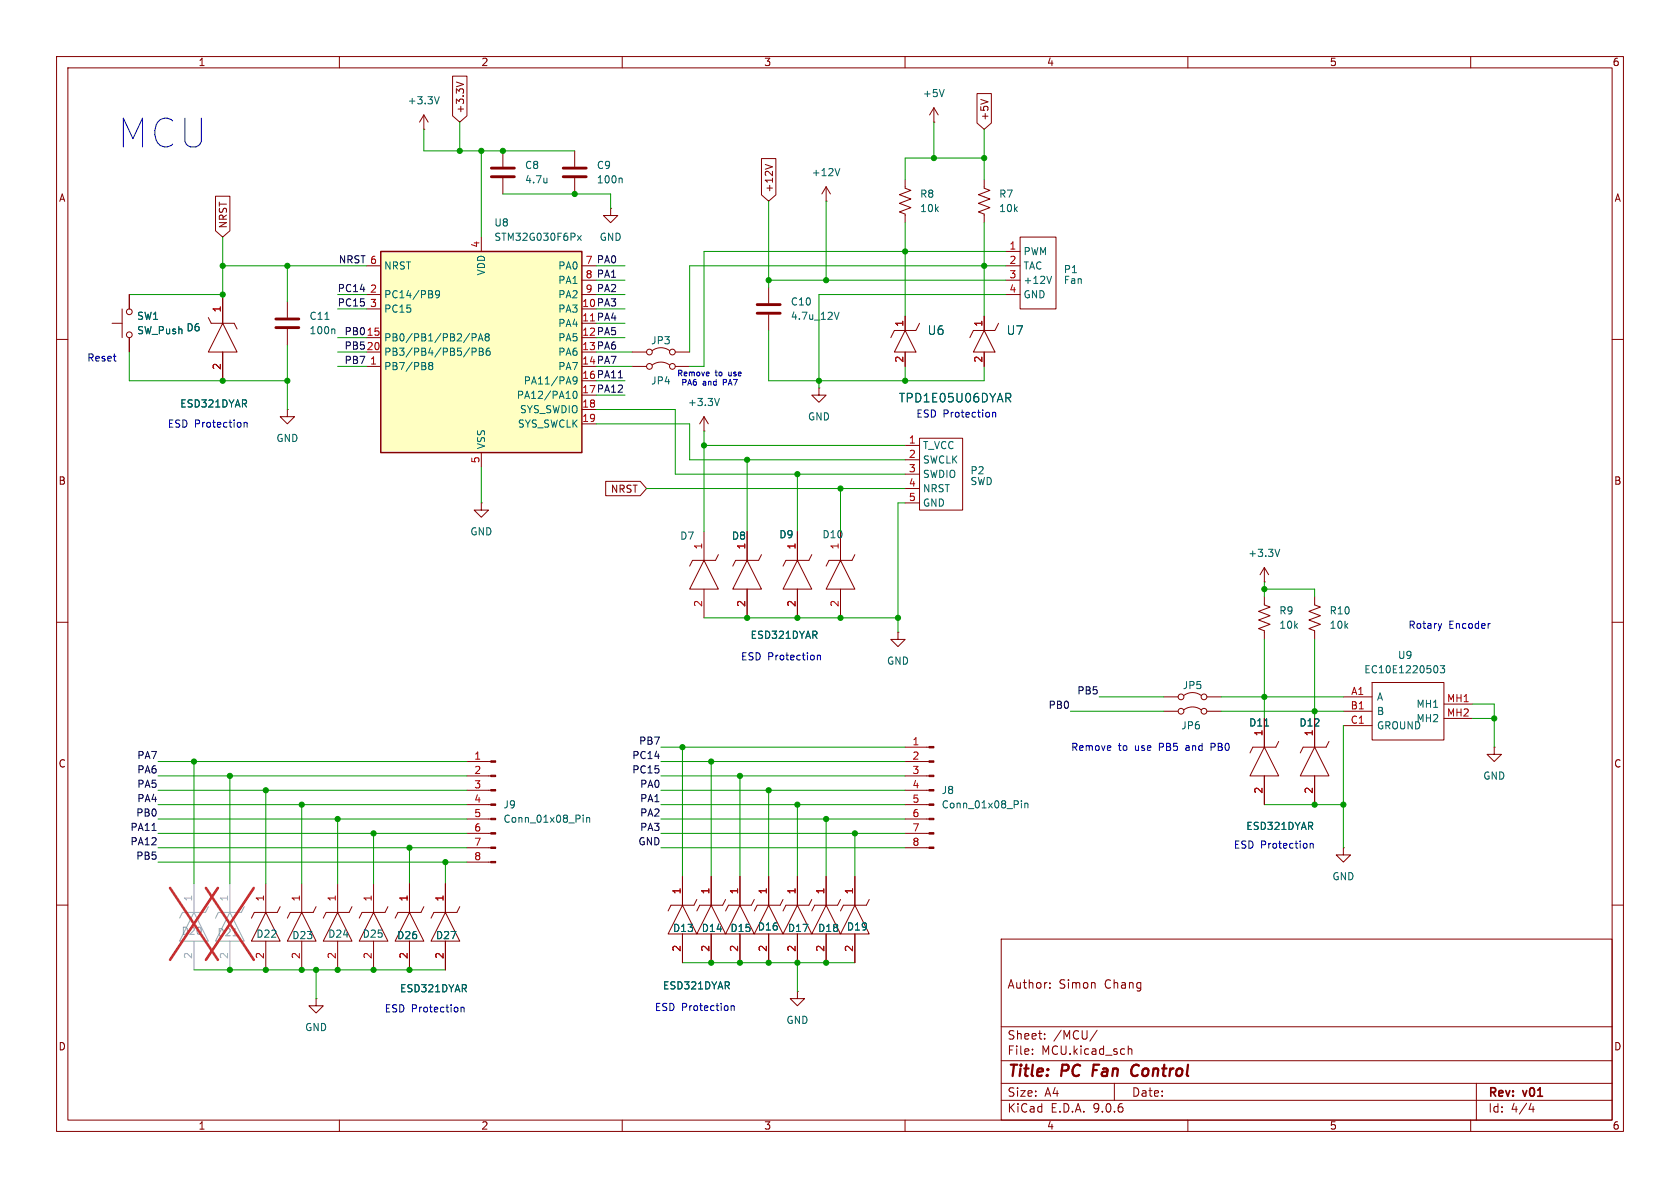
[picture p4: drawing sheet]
<svg xmlns="http://www.w3.org/2000/svg" width="297mm" height="210mm" viewBox="0 0 297 210" stroke-linecap="round" stroke-linejoin="round" font-family="sans-serif">
<g fill="none" stroke="#840000" stroke-width=".18">
<path d="M10 10h277v190h-277zM12 12h273v186h-273zM60 10v2M110 10v2M160 10v2M210 10v2M260 10v2M74.9 22.9h.1M74.9 20.3l-.7 1.3M74.9 20.3l.8 1.3M74.9 20.3v2.6M107.9 36.8v1.3h1.3l-1.3 1.3-1.2-1.3h1.2"/>
<path d="M107.9 36.8h.1M146 35.6h.1M146 33l-.7 1.3M146 33l.8 1.3M146 33v2.6M160 31.8v1.5l1 .4-2 .7 2 .8-2 .7 2 .8-2 .8 1 .3v1.6M174 31.8v1.5l1 .4-2 .7 2 .8-2 .7 2 .8-2 .8 1 .3v1.6M160 58.4h-1.9l-.6 1.3M160 58.4l1.9 3.8h-3.8zM160 55.9v2.5M162.6 57.2l-.7 1.2h-1.9M177.8 44.5h2.5"/>
<path d="M177.8 47h2.5M177.8 49.5h2.5M177.8 52.1h2.5M180.3 41.9h6.4v12.7h-6.4zM10 60h2M111.8 64.8h2.5M115.3 64.5a2.54 2.54 0 0 1 3.1 0M119.4 64.8h2.5M160 62.2v2.6M285 60h2M124.5 99.1l2.5 5h-5.1zM124.5 94v5.1"/>
<path d="M127 98l-.5 1.1h-4.1l-.5 1M132.1 99.1l2.5 5h-5.1zM132.1 94v5.1M134.6 98l-.5 1.1h-4.1l-.5 1M141 99.1l2.5 5h-5.1zM141 94v5.1M143.5 98l-.5 1.1h-4.1l-.5 1M148.6 99.1l2.5 5h-5.1zM148.6 94v5.1M151.1 98l-.5 1.1h-4l-.6 1M10 110h2M124.5 104.1v5.1"/>
<path d="M132.1 104.1v5.1M141 104.1v5.1M148.6 104.1v5.1M285 110h2M160 132.1h4.2M160 134.6h4.2M160 137.2h4.2M160 139.7h4.2M205.7 123.2h2.6M205.7 125.7h2.6M209.3 122.9a2.54 2.54 0 0 1 3 0M209.3 125.5a2.54 2.54 0 0 1 3 0"/>
<path d="M213.4 123.2h2.5M213.4 125.7h2.5M223.5 132.1l2.6 5.1h-5.1zM223.5 127v5.1M223.5 137.2v5M226.1 131.1l-.5 1h-4.1l-.5 1M125.7 154.9v5.1M128.3 159l-.5 1h-4.1l-.5 1M130.8 154.9v5.1M133.3 159l-.5 1h-4l-.5 1M141 154.9v5.1M143.5 159l-.5 1h-4.1l-.5 1"/>
<path d="M151.1 154.9v5.1M153.7 159l-.5 1h-4.1l-.5 1M160 142.2h4.2M160 144.8h4.2M160 147.3h4.2M160 149.9h4.2M10 160h2M125.7 160l2.6 5.1h-5.1zM125.7 165.1v5.1M130.8 160l2.5 5.1h-5zM130.8 165.1v5.1M141 160l2.5 5.1h-5.1z"/>
<path d="M141 175.3v1.2h1.2l-1.2 1.3-1.3-1.3h1.3M141 175.3h.1M141 165.1v5.1M151.1 160l2.6 5.1h-5.1zM151.1 165.1v5.1M177 166h108v32h-108zM185.6 174.6v.1M185.6 173.8v.1M285 160h2M60 198v2M110 198v2M160 198v2"/>
<path d="M177 194.5h108M177 191.5h108M177 187.5h108M177 181.5h108M182.5 186.3v.1M182.5 185.5v.1M184.7 183.6v.1M184.7 182.8v.1M194 182.1l-1.3 2M197 191.5v3M199.5 184.9v1.5M199.5 185.5l.2-.1 .3 .1 .1 .9"/>
<path d="M210 198v2M260 198v2M261 191.5v6.5M270.7 195l-.4 1.1h.9M271 195.6v1"/>
<circle cx="114.8" cy="64.8" r=".51"/>
<circle cx="118.9" cy="64.8" r=".51"/>
<circle cx="208.8" cy="123.2" r=".51"/>
<circle cx="208.8" cy="125.7" r=".51"/>
<circle cx="212.9" cy="123.2" r=".51"/>
<circle cx="212.9" cy="125.7" r=".51"/>
</g>
<path d="M193.4 188.2l-.3 2M201 188.2a1.13 1.13 0 0 0-1 .7 1.13 1.13 0 0 0 .3 1.2l.2 .1 .5-.1" fill="none" stroke="#840000" stroke-width=".4"/>
<path d="M77.7 17.1l-.5 1.3M148.5 29.8l-.5 1.3M185.9 48.8l-.4 1.3M178.2 70.3l.5 .8M178.4 69.5l.3 .3-.1 .4-.2 .1M223.6 128.3h.7M180.6 141.5v.2M180.6 142v.8M181.2 142v.8M181.2 142.1l.2-.1h.3v.8" fill="none" stroke="#006464" stroke-width=".18"/>
<g fill="#840000" stroke="#840000" stroke-width=".18">
<path d="M164.2 132h.9v.2h-.9z"/>
<path d="M164.2 134.5h.9v.2h-.9z"/>
<path d="M164.2 137h.9v.3h-.9z"/>
<path d="M164.2 139.6h.9v.2h-.9z"/>
<path d="M164.2 142.1h.9v.3h-.9z"/>
<path d="M164.2 144.7h.9v.2h-.9z"/>
<path d="M164.2 147.2h.9v.2h-.9z"/>
<path d="M164.2 149.7h.9v.3h-.9z"/>
</g>
<path d="M67.3 44.5h35.6v35.5h-35.6z" fill="#ffffc2"/>
<path d="M67.3 44.5h35.6v35.5h-35.6z" fill="none" stroke="#840000" stroke-width=".25"/>
<g fill="none" stroke="#840000" stroke-width=".18">
<path d="M80 13.5h2.6v7l-1.3 1.1-1.3-1.1zM80.7 14.5l1.3 .4M165.1 19.1l-.8 1.2M165.1 19.1l.8 1.2M165.1 19.1v2.5M172.7 16.5h2.6v5.2l-1.3 1.2-1.3-1.2zM173.4 17.6l1.3 .4M38.1 34.7h2.5v6.1l-1.2 1.1-1.3-1.1zM88.9 26.7v2.8M88.9 31.5v2.8M101.6 26.7v2.8M101.6 31.5v2.8"/>
<path d="M134.6 28h2.6v6.4l-1.3 1.2-1.3-1.2zM135.3 29.1l1.3 .4M165.1 21.6h.1M19.8 57.2h1.8M21.6 54.6v5.1M22.9 52.1v2.5M22.9 59.7v2.5M36.8 56.1l.5 1.1h4.1l.5 1M39.4 57.2l2.5 5h-5.1zM39.4 52.1v5.1M50.8 53.3v2.8M50.8 58.2v2.8"/>
<path d="M64.8 47h2.5M64.8 52.1h2.5M64.8 54.6h2.5M64.8 59.7h2.5M85.1 41.9v2.6M102.9 47h2.5M102.9 52.1h2.5M102.9 49.5h2.5M135.9 50.8v2.8M135.9 55.6v2.8M160 55.9v2.5M174 58.4h-1.9l-.7 1.3"/>
<path d="M174 58.4l1.9 3.8h-3.8zM174 55.9v2.5M176.5 57.2l-.6 1.2h-1.9M39.4 62.2v5.1M50.8 72.4v1.3h1.3l-1.3 1.2-1.3-1.2h1.3M50.8 72.4h.1M64.8 62.2h2.5M64.8 64.8h2.5M102.9 72.4h2.5M102.9 74.9h2.5M111.8 62.2h2.5M115.3 62a2.54 2.54 0 0 1 3.1 0"/>
<path d="M119.4 62.2h2.5M124.5 76.2h.1M124.5 73.7l-.8 1.2M124.5 73.7l.7 1.2M124.5 73.7v2.5M144.8 68.6v1.3h1.2l-1.2 1.2-1.3-1.2h1.3M144.8 68.6h.1M160 78.7h2.6M160 62.2v2.6M162.6 77.5h7.6v12.7h-7.6zM174 62.2v2.6M85.1 88.9v1.3h1.3l-1.3 1.2-1.3-1.2h1.3"/>
<path d="M85.1 88.9h.1M85.1 80v2.6M107.1 85.1h6.1l1.1 1.3-1.1 1.2h-6.1zM132.1 94v5.1M141 94v5.1M160 81.3h2.6M160 83.8h2.6M160 86.4h2.6M160 88.9h2.6M132.1 104.1v5.1M141 104.1v5.1M158.7 111.8v1.2h1.3l-1.3 1.3-1.2-1.3h1.2"/>
<path d="M158.7 111.8h.1M223.5 102.9h.1M223.5 105.4v1.5l1 .4-2 .8 2 .7-2 .8 2 .8-2 .7 1 .4v1.5M223.5 100.3l-.7 1.3M223.5 100.3l.8 1.3M223.5 100.3v2.6M232.4 105.4v1.5l1 .4-2 .8 2 .7-2 .8 2 .8-2 .7 1 .4v1.5M82.5 134.6h4.3M82.5 137.2h4.3M82.5 139.7h4.3M223.5 127v5.1M223.5 137.2v5"/>
<path d="M232.4 132.1l2.5 5.1h-5zM232.4 127v5.1M232.4 137.2v5M234.9 131.1l-.5 1h-4l-.5 1M237.5 128.3h5.1M237.5 123.2h5.1M237.5 125.7h5.1M242.6 120.7h12.7v10.1h-12.7zM255.3 124.5h5M255.3 127h5M264.2 132.1v1.3h1.2l-1.2 1.2-1.3-1.2h1.3M264.2 132.1h.1"/>
<path d="M47 156.2v5.1M53.3 156.2v5.1M59.7 156.2v5.1M66 156.2v5.1M72.4 156.2v5.1M78.7 156.2v5.1M82.5 142.2h4.3M82.5 144.8h4.3M82.5 147.3h4.3M82.5 149.9h4.3M82.5 152.4h4.3M120.6 154.9v5.1"/>
<path d="M123.2 159l-.5 1h-4.1l-.5 1M125.7 154.9v5.1M130.8 154.9v5.1M135.9 154.9v5.1M138.4 159l-.5 1h-4l-.6 1M141 154.9v5.1M146 154.9v5.1M148.6 159l-.5 1h-4.1l-.5 1M151.1 154.9v5.1M237.5 149.9v1.2h1.3l-1.3 1.3-1.3-1.3h1.3M237.5 149.9h.1M47 161.3l2.5 5.1h-5.1z"/>
<path d="M47 166.4v5.1M49.5 160.3l-.5 1h-4l-.6 1M53.3 161.3l2.6 5.1h-5.1zM53.3 166.4v5.1M55.9 176.5v1.3h1.2l-1.2 1.3-1.3-1.3h1.3M55.9 176.5h.1M55.9 160.3l-.5 1h-4.1l-.5 1M59.7 161.3l2.5 5.1h-5.1zM59.7 166.4v5.1M62.2 160.3l-.5 1h-4l-.6 1M66 161.3l2.6 5.1h-5.1zM66 166.4v5.1"/>
<path d="M68.6 160.3l-.5 1h-4.1l-.5 1M72.4 161.3l2.5 5.1h-5.1zM72.4 166.4v5.1M74.9 160.3l-.5 1h-4l-.6 1M78.7 161.3l2.6 5.1h-5.1zM78.7 166.4v5.1M81.3 160.3l-.5 1h-4.1l-.5 1M120.6 160l2.6 5.1h-5.1zM120.6 165.1v5.1M125.7 165.1v5.1M130.8 165.1v5.1M135.9 160l2.5 5.1h-5.1z"/>
<path d="M135.9 165.1v5.1M141 165.1v5.1M146 160l2.6 5.1h-5.1zM146 165.1v5.1M151.1 165.1v5.1"/>
<circle cx="22.9" cy="59.2" r=".51"/>
<circle cx="22.9" cy="55.1" r=".51"/>
<circle cx="114.8" cy="62.2" r=".51"/>
<circle cx="118.9" cy="62.2" r=".51"/>
</g>
<g fill="none" stroke="#006464" stroke-width=".18">
<path d="M166.9 15.8l-.4 1.3M96.7 31.5v.8M96.7 32.2l-.1 .1M109.8 31.5l.2 .2v.6M57.4 56.5h.8M59 58.2l.2 .1v.7M77.7 51.9l-.2 .3-.4-.1-.1-.2 .1-.5h.4l.2 .1a.84 .84 0 0 1-.3 1.1h-.3M83.5 59.7l.6-.1 .1-.2-.1-.3-.6-.1v1.3M84.7 59.9h.6M86 59.5l-.2-.2 .2-.3h.2l.3 .2-.3 .3M86 59.5l-.2 .3v.3l.2 .2 .4-.1 .1-.2v-.2l-.3-.3M86 59.5h.2"/>
<path d="M102.1 41.6l.7 .9M102.8 41.6l-.7 .9M147.5 55.2l.4 1.3 .4-1.3M76 64.6l-.2-.2 .2-.3h.3l.2 .2-.2 .3M76 64.6l-.2 .3v.3l.2 .1h.4l.1-.2v-.2l-.2-.3M76 64.6h.3M83.5 62.2l.6-.1 .1-.1-.1-.3-.6-.2v1.3M84.5 60.3l.5-1.3 .4 1.3M84.7 61.5h.5l.2 .3-.2 .3 .2 .2 .1 .3-.3 .2h-.5zM84.7 62.1h.5M86.5 61.5l-.3 .1a.86 .86 0 0 0 0 1.2l.4-.1 .1-.4-.3-.3h-.2l-.3 .3M101.4 69.3l.2-.1a.68 .68 0 0 1 .4 .6 .68 .68 0 0 1-.4 .6l-.2-.1-.1-.4z"/>
<path d="M102 67.2l-.2 .2-.4-.1-.1-.1 .1-.5 .4-.1 .2 .1a.84 .84 0 0 1-.3 1.2h-.3M127.2 70.4l-.4 1.3M178.2 70.3l.5 .8M178.4 69.5l.3 .3-.1 .4-.2 .1M226.2 97.1l-.4 1.3M254.1 117.9v.8M254.6 117.7h.8l-.4 .5 .3 .1v.5l-.1 .1-.6-.1M223.6 128.3h.7M103.1 144.1v.1M103.1 144.5v.9M103.7 144.5v.9M103.7 144.6l.2-.1 .3 .1 .1 .8"/>
</g>
<path d="M86.9 29.7h4M86.9 31.2h4M99.6 29.7h4M99.6 31.2h4M48.8 56.4h4M48.8 57.9h4M133.9 53.8h4M133.9 55.4h4" fill="none" stroke="#840000" stroke-width=".51"/>
<path d="M34.3 156.2v5.1M40.6 156.2v5.1M34.3 161.3l2.5 5.1h-5.1zM34.3 166.4v5.1M36.8 160.3l-.5 1h-4l-.6 1M40.6 161.3l2.6 5.1h-5.1zM40.6 166.4v5.1M43.2 160.3l-.5 1h-4.1l-.5 1" fill="none" stroke="#a1a1a1" stroke-width=".18"/>
<path d="M41.2 165.4h.7" fill="none" stroke="#989898" stroke-width=".18"/>
<path d="M30.1 157l8.4 12.7M36.4 157l8.5 12.7M38.5 157l-8.4 12.7M44.9 157l-8.5 12.7" fill="none" stroke="#e12e31" stroke-width=".46"/>
<g fill="#840000" stroke="#840000" stroke-width=".18">
<path d="M86.8 134.5h.8v.2h-.8z"/>
<path d="M86.8 137h.8v.3h-.8z"/>
<path d="M86.8 139.6h.8v.2h-.8z"/>
<path d="M86.8 142.1h.8v.3h-.8z"/>
<path d="M86.8 144.7h.8v.2h-.8z"/>
<path d="M86.8 147.2h.8v.2h-.8z"/>
<path d="M86.8 149.7h.8v.3h-.8z"/>
<path d="M86.8 152.3h.8v.2h-.8z"/>
</g>
<path d="M109.3 66.8h.7M26.9 146.8h.7" fill="none" stroke="#0f0f0f" stroke-width=".18"/>
<g fill="none" stroke="#009600" stroke-width=".18">
<path d="M74.9 22.9v3.8h26.7M81.3 21.6v5.1M85.1 26.7v15.2M88.9 34.3h19v2.5M135.9 35.6v15.2M146 35.6v13.9M160 39.4v16.5M165.1 21.6v6.3M174 22.9v8.9M174 39.4v16.5M174 27.9h-14v3.9M39.4 47h25.4"/>
<path d="M39.4 41.9v10.2h-16.5M50.8 47v6.3M59.7 52.1h5.1M59.7 54.6h5.1M59.7 59.7h5.1M105.4 47h5.1M105.4 52.1h5.1M105.4 49.5h5.1M105.4 54.6h5.1M105.4 59.7h5.1M105.4 57.2h5.1M135.9 58.4v8.9h38.1v-2.5"/>
<path d="M135.9 49.5h41.9M177.8 44.5h-53.3v20.3h-2.6M177.8 52.1h-33v16.5M177.8 47h-55.9v15.2M22.9 62.2v5.1h27.9M50.8 61v11.4M59.7 64.8h5.1M59.7 62.2h5.1M105.4 72.4h14v11.4h40.6M105.4 67.3h5.1M105.4 74.9h16.5v6.4h38.1M105.4 64.8h6.4"/>
<path d="M105.4 69.9h5.1M105.4 62.2h6.4M124.5 76.2v17.8M124.5 78.7h35.5M160 64.8v2.5M85.1 82.6v6.3M114.3 86.4h45.7M132.1 81.3v12.7M141 83.8v10.2M148.6 86.4v7.6M160 88.9h-1.3v22.9M124.5 109.2h34.2"/>
<path d="M223.5 104.1h8.9v1.3M223.5 102.9v2.5M223.5 113v14M232.4 113v14M27.9 139.7h54.6M27.9 137.2h54.6M27.9 134.6h54.6M34.3 134.6v21.6M40.6 137.2v19M47 139.7v16.5M116.8 139.7h43.2M116.8 137.2h43.2"/>
<path d="M116.8 132.1h43.2M116.8 134.6h43.2M120.6 132.1v22.8M125.7 134.6v20.3M130.8 137.2v17.7M135.9 139.7v15.2M189.2 125.7h16.5M194.3 123.2h11.4M215.9 125.7h21.6M215.9 123.2h21.6M237.5 128.3v21.6M260.3 124.5h3.9v7.6"/>
<path d="M260.3 127h3.9M27.9 147.3h54.6M27.9 142.2h54.6M27.9 149.9h54.6M27.9 144.8h54.6M27.9 152.4h54.6M53.3 142.2v14M59.7 144.8v11.4M66 147.3v8.9M72.4 149.9v6.3M78.7 152.4v3.8M116.8 147.3h43.2"/>
<path d="M116.8 142.2h43.2M116.8 149.9h43.2M116.8 144.8h43.2M141 142.2v12.7M146 144.8v10.1M151.1 147.3v7.6M223.5 142.2h14M34.3 171.5h44.4M55.9 171.5v5M120.6 170.2h30.5M141 170.2v5.1"/>
</g>
<g fill="none" stroke="#0000c2" stroke-width=".18">
<path d="M43.1 74.7v.8M43.1 74.8l.2-.1h.3l.1 .8M125.3 65.8l.1 .2-.5 .1M175.5 72.9v.8M175.5 73l.2-.1h.3v.8M144.5 115.8v.9M144.5 115.9l.2-.1 .3 .1v.8M254.9 110.2l-.3 .9M263.5 110.2l-.3 .1M214.1 132.1h.5M214.6 131.4h-.5v1.3M231.6 149.1v.8"/>
<path d="M231.6 149.2l.2-.1h.3l.1 .8M81.5 178v.9M81.5 178.2l.2-.2 .3 .1v.8M129.3 177.8v.8M129.3 177.9l.1-.1 .3 .1 .1 .7"/>
</g>
<g fill="#009600" stroke="#009600" stroke-width=".18">
<circle cx="146" cy="170.2" r=".46"/>
<circle cx="151.1" cy="147.3" r=".46"/>
<circle cx="146" cy="144.8" r=".46"/>
<circle cx="232.4" cy="125.7" r=".46"/>
<circle cx="223.5" cy="123.2" r=".46"/>
<circle cx="158.7" cy="109.2" r=".46"/>
<circle cx="148.6" cy="109.2" r=".46"/>
<circle cx="135.9" cy="139.7" r=".46"/>
<circle cx="125.7" cy="134.6" r=".46"/>
<circle cx="130.8" cy="137.2" r=".46"/>
<circle cx="141" cy="142.2" r=".46"/>
<circle cx="120.6" cy="132.1" r=".46"/>
<circle cx="132.1" cy="109.2" r=".46"/>
<circle cx="141" cy="109.2" r=".46"/>
<circle cx="160" cy="67.3" r=".46"/>
<circle cx="144.8" cy="67.3" r=".46"/>
<circle cx="174" cy="47" r=".46"/>
<circle cx="135.9" cy="49.5" r=".46"/>
<circle cx="174" cy="27.9" r=".46"/>
<circle cx="160" cy="44.5" r=".46"/>
<circle cx="165.1" cy="27.9" r=".46"/>
<circle cx="146" cy="49.5" r=".46"/>
<circle cx="141" cy="170.2" r=".46"/>
<circle cx="135.9" cy="170.2" r=".46"/>
<circle cx="125.7" cy="170.2" r=".46"/>
<circle cx="130.8" cy="170.2" r=".46"/>
<circle cx="223.5" cy="104.1" r=".46"/>
<circle cx="264.2" cy="127" r=".46"/>
<circle cx="232.4" cy="142.2" r=".46"/>
<circle cx="237.5" cy="142.2" r=".46"/>
<circle cx="85.1" cy="26.7" r=".46"/>
<circle cx="81.3" cy="26.7" r=".46"/>
<circle cx="101.6" cy="34.3" r=".46"/>
<circle cx="88.9" cy="26.7" r=".46"/>
<circle cx="148.6" cy="86.4" r=".46"/>
<circle cx="132.1" cy="81.3" r=".46"/>
<circle cx="124.5" cy="78.7" r=".46"/>
<circle cx="141" cy="83.8" r=".46"/>
<circle cx="47" cy="139.7" r=".46"/>
<circle cx="40.6" cy="137.2" r=".46"/>
<circle cx="34.3" cy="134.6" r=".46"/>
<circle cx="53.3" cy="142.2" r=".46"/>
<circle cx="59.7" cy="144.8" r=".46"/>
<circle cx="72.4" cy="149.9" r=".46"/>
<circle cx="78.7" cy="152.4" r=".46"/>
<circle cx="72.4" cy="171.5" r=".46"/>
<circle cx="47" cy="171.5" r=".46"/>
<circle cx="40.6" cy="171.5" r=".46"/>
<circle cx="53.3" cy="171.5" r=".46"/>
<circle cx="55.9" cy="171.5" r=".46"/>
<circle cx="66" cy="171.5" r=".46"/>
<circle cx="59.7" cy="171.5" r=".46"/>
<circle cx="66" cy="147.3" r=".46"/>
<circle cx="39.4" cy="67.3" r=".46"/>
<circle cx="39.4" cy="52.1" r=".46"/>
<circle cx="50.8" cy="47" r=".46"/>
<circle cx="39.4" cy="47" r=".46"/>
<circle cx="50.8" cy="67.3" r=".46"/>
</g>
<text font-size="7.1" fill="#0000c2" x="20.9" y="26.4">MCU</text>
<g font-size="2.8" fill="#840000">
<text x="178" y="190.9">Title:</text>
<text x="187.7" y="190.9">PC</text>
<text x="194" y="190.9">Fan</text>
<text x="201.6" y="190.9">Control</text>
</g>
<g font-size="2.1" fill="#006464">
<text x="163.9" y="59.4">U6</text>
<text x="177.9" y="59.4">U7</text>
<text x="158.8" y="71.3">TPD1E05U06DYAR</text>
</g>
<g font-size="2.1" fill="#840000">
<text x="178" y="175">Author:</text>
<text x="187.2" y="175">Simon</text>
<text x="195.3" y="175">Chang</text>
<text x="178" y="184">Sheet:</text>
<text x="186.2" y="184">/MCU/</text>
<text x="178" y="186.7">File:</text>
<text x="184.1" y="186.7">MCU.kicad_sch</text>
<text x="178" y="196.9">KiCad</text>
<text x="178" y="194.1">Size:</text>
<text x="184.7" y="194.1">A4</text>
<text x="185.7" y="196.9">E.D.A.</text>
<text x="193.3" y="196.9">9.0.6</text>
<text x="200" y="194.1">Date:</text>
<text x="263" y="194.3">Rev:</text>
<text x="263" y="196.9">Id:</text>
<text x="267.1" y="196.9">4/4</text>
<text x="269.4" y="194.3">v01</text>
</g>
<g font-size="1.8" fill="#840000">
<text x="35" y="11.9">1</text>
<text x="85" y="11.9">2</text>
<text x="135" y="11.9">3</text>
<text x="185" y="11.9">4</text>
<text x="235" y="11.9">5</text>
<text x="285" y="11.9">6</text>
<text x="82.2" y="20.2" transform="rotate(-90 82.2 20.2)">+3.3V</text>
<text x="174.9" y="21.4" transform="rotate(-90 174.9 21.4)">+5V</text>
<text x="10.3" y="35.9">A</text>
<text x="136.8" y="34.1" transform="rotate(-90 136.8 34.1)">+12V</text>
<text x="285.3" y="35.9">A</text>
<text x="40.3" y="40.5" transform="rotate(-90 40.3 40.5)">NRST</text>
<text x="10.3" y="85.9">B</text>
<text x="107.9" y="87.3">NRST</text>
<text x="285.3" y="85.9">B</text>
<text x="10.3" y="135.9">C</text>
<text x="285.3" y="135.9">C</text>
<text x="10.3" y="185.9">D</text>
<text x="285.3" y="185.9">D</text>
<text x="35" y="199.9">1</text>
<text x="85" y="199.9">2</text>
<text x="135" y="199.9">3</text>
<text x="185" y="199.9">4</text>
<text x="235" y="199.9">5</text>
<text x="285" y="199.9">6</text>
</g>
<g font-size="1.8" fill="#006464">
<text x="163.1" y="17.4">+5V</text>
<text x="72" y="18.6">+3.3V</text>
<text x="92.7" y="30.1">C8</text>
<text x="92.7" y="32.6">4.7u</text>
<text x="105.4" y="30.1">C9</text>
<text x="105.4" y="32.6">100n</text>
<text x="143.4" y="31.3">+12V</text>
<text x="162.6" y="35.2">R8</text>
<text x="176.5" y="35.2">R7</text>
<text x="87.3" y="40.2">U8</text>
<text x="162.6" y="37.7">10k</text>
<text x="176.5" y="37.7">10k</text>
<text x="67.8" y="47.9">NRST</text>
<text x="87.3" y="42.8">STM32G030F6Px</text>
<text x="98.6" y="47.9">PA0</text>
<text x="105.9" y="42.8">GND</text>
<text x="180.8" y="45.3">PWM</text>
<text x="180.8" y="47.9">TAC</text>
<text x="67.8" y="52.9">PC14/PB9</text>
<text x="86" y="48.8" transform="rotate(-90 86 48.8)">VDD</text>
<text x="98.6" y="50.4">PA1</text>
<text x="98.6" y="52.9">PA2</text>
<text x="180.8" y="50.4">+12V</text>
<text x="180.8" y="52.9">GND</text>
<text x="188" y="48.5">P1</text>
<text x="188" y="50.4">Fan</text>
<text x="24.1" y="56.7">SW1</text>
<text x="24.1" y="59.3">SW_Push</text>
<text x="32.9" y="58.8">D6</text>
<text x="54.6" y="59.3">100n</text>
<text x="54.6" y="56.7">C11</text>
<text x="67.8" y="55.5">PC15</text>
<text x="98.6" y="55.5">PA3</text>
<text x="98.6" y="58">PA4</text>
<text x="139.7" y="54.2">C10</text>
<text x="139.7" y="56.7">4.7u_12V</text>
<text x="67.8" y="60.6">PB0/PB1/PB2/PA8</text>
<text x="67.8" y="63.1">PB3/PB4/PB5/PB6</text>
<text x="67.8" y="65.6">PB7/PB8</text>
<text x="98.6" y="60.6">PA5</text>
<text x="98.6" y="63.1">PA6</text>
<text x="98.6" y="65.6">PA7</text>
<text x="115" y="61.1">JP3</text>
<text x="91.3" y="70.7">PA12/PA10</text>
<text x="92.5" y="68.2">PA11/PA9</text>
<text x="115" y="68.2">JP4</text>
<text x="121.5" y="72">+3.3V</text>
<text x="31.8" y="72.2">ESD321DYAR</text>
<text x="91.5" y="75.8">SYS_SWCLK</text>
<text x="91.8" y="73.3">SYS_SWDIO</text>
<text x="142.7" y="74.5">GND</text>
<text x="48.8" y="78.3">GND</text>
<text x="86" y="79.5" transform="rotate(-90 86 79.5)">VSS</text>
<text x="163.1" y="79.6">T_VCC</text>
<text x="163.1" y="82.1">SWCLK</text>
<text x="163.1" y="84.7">SWDIO</text>
<text x="163.1" y="87.2">NRST</text>
<text x="163.1" y="89.8">GND</text>
<text x="171.5" y="84">P2</text>
<text x="171.5" y="86">SWD</text>
<text x="83.1" y="94.8">GND</text>
<text x="120.2" y="95.6">D7</text>
<text x="129.3" y="95.6">D8</text>
<text x="137.7" y="95.4">D9</text>
<text x="145.3" y="95.4">D10</text>
<text x="220.6" y="98.7">+3.3V</text>
<text x="132.6" y="113.1">ESD321DYAR</text>
<text x="226.1" y="108.8">R9</text>
<text x="226.1" y="111.4">10k</text>
<text x="235" y="111.4">10k</text>
<text x="235" y="108.8">R10</text>
<text x="156.7" y="117.7">GND</text>
<text x="241.1" y="119.2">EC10E1220503</text>
<text x="247" y="116.7">U9</text>
<text x="209" y="122">JP5</text>
<text x="243.3" y="124.1">A</text>
<text x="250.3" y="125.3">MH1</text>
<text x="208.7" y="129.1">JP6</text>
<text x="220.7" y="128.6">D11</text>
<text x="229.6" y="128.6">D12</text>
<text x="243.3" y="129.1">GROUND</text>
<text x="243.3" y="126.6">B</text>
<text x="250.3" y="127.9">MH2</text>
<text x="88.9" y="143.1">J9</text>
<text x="166.4" y="140.6">J8</text>
<text x="166.4" y="143.1">Conn_01x08_Pin</text>
<text x="262.1" y="138">GND</text>
<text x="88.9" y="145.6">Conn_01x08_Pin</text>
<text x="220.2" y="146.9">ESD321DYAR</text>
<text x="235.5" y="155.8">GND</text>
<text x="45.2" y="166">D22</text>
<text x="51.6" y="166.2">D23</text>
<text x="57.9" y="166">D24</text>
<text x="64" y="166">D25</text>
<text x="70.1" y="166.2">D26</text>
<text x="77" y="166.2">D27</text>
<text x="118.9" y="164.9">D13</text>
<text x="124" y="164.9">D14</text>
<text x="129" y="164.9">D15</text>
<text x="133.9" y="164.7">D16</text>
<text x="139.2" y="164.9">D17</text>
<text x="144.5" y="164.9">D18</text>
<text x="149.6" y="164.7">D19</text>
<text x="70.6" y="175.6">ESD321DYAR</text>
<text x="117.1" y="175.1">ESD321DYAR</text>
<text x="53.8" y="182.5">GND</text>
<text x="138.9" y="181.2">GND</text>
</g>
<g font-size="1.8" fill="#0f0f0f">
<text x="59.8" y="46.6">NRST 6</text>
<text x="103.4" y="46.7">7 PA0</text>
<text x="59.6" y="51.7">PC14</text>
<text x="103.4" y="49.3">8 PA1</text>
<text x="103.4" y="51.8">9 PA2</text>
<text x="59.6" y="54.3">PC15</text>
<text x="60.8" y="59.3">PB0</text>
<text x="64.7" y="59.4">15</text>
<text x="102.8" y="54.4">10 PA3</text>
<text x="102.8" y="56.9">11 PA4</text>
<text x="102.8" y="59.4">12 PA5</text>
<text x="60.8" y="61.9">PB5</text>
<text x="60.8" y="64.4">PB7</text>
<text x="64.7" y="62">20</text>
<text x="102.8" y="62">13 PA6</text>
<text x="102.8" y="64.5">14 PA7</text>
<text x="102.8" y="67.1">16 PA11</text>
<text x="102.8" y="69.6">17 PA12</text>
<text x="185.3" y="125.4">PB0</text>
<text x="190.4" y="122.8">PB5</text>
<text x="112.9" y="131.7">PB7</text>
<text x="24.2" y="136.8">PA6</text>
<text x="24.2" y="134.3">PA7</text>
<text x="111.7" y="136.8">PC15</text>
<text x="111.7" y="134.3">PC14</text>
<text x="24.2" y="141.9">PA4</text>
<text x="24.2" y="139.4">PA5</text>
<text x="113.1" y="139.4">PA0</text>
<text x="113.1" y="141.9">PA1</text>
<text x="23" y="149.5">PA12</text>
<text x="23" y="147">PA11</text>
<text x="24" y="144.4">PB0</text>
<text x="112.8" y="149.5">GND</text>
<text x="113.1" y="147">PA3</text>
<text x="113.1" y="144.4">PA2</text>
<text x="24" y="152.1">PB5</text>
</g>
<g font-size="1.8" fill="#a90000">
<text x="84.8" y="43.9" transform="rotate(-90 84.8 43.9)">4</text>
<text x="178.4" y="44.2">1</text>
<text x="178.4" y="46.7">2</text>
<text x="65.3" y="51.8">2</text>
<text x="178.4" y="49.3">3</text>
<text x="178.4" y="51.8">4</text>
<text x="39.1" y="55.3" transform="rotate(-90 39.1 55.3)">1</text>
<text x="65.3" y="54.4">3</text>
<text x="159.8" y="57.9" transform="rotate(-90 159.8 57.9)">1</text>
<text x="173.7" y="57.9" transform="rotate(-90 173.7 57.9)">1</text>
<text x="39.1" y="65.5" transform="rotate(-90 39.1 65.5)">2</text>
<text x="65.3" y="64.5">1</text>
<text x="159.8" y="64.2" transform="rotate(-90 159.8 64.2)">2</text>
<text x="173.7" y="64.2" transform="rotate(-90 173.7 64.2)">2</text>
<text x="102.8" y="72.1">18</text>
<text x="102.8" y="74.7">19</text>
<text x="84.8" y="82" transform="rotate(-90 84.8 82)">5</text>
<text x="160.6" y="78.5">1</text>
<text x="160.6" y="81">2</text>
<text x="160.6" y="83.6">3</text>
<text x="160.6" y="86.1">4</text>
<text x="160.6" y="88.6">5</text>
<text x="124.2" y="97.2" transform="rotate(-90 124.2 97.2)">1</text>
<text x="131.8" y="97.2" transform="rotate(-90 131.8 97.2)">1</text>
<text x="140.7" y="97.2" transform="rotate(-90 140.7 97.2)">1</text>
<text x="148.3" y="97.2" transform="rotate(-90 148.3 97.2)">1</text>
<text x="124.2" y="107.4" transform="rotate(-90 124.2 107.4)">2</text>
<text x="131.8" y="107.4" transform="rotate(-90 131.8 107.4)">2</text>
<text x="140.7" y="107.4" transform="rotate(-90 140.7 107.4)">2</text>
<text x="148.3" y="107.4" transform="rotate(-90 148.3 107.4)">2</text>
<text x="238.7" y="125.5">B1</text>
<text x="238.8" y="122.9">A1</text>
<text x="255.7" y="124.2">MH1</text>
<text x="161.2" y="131.8">1</text>
<text x="223.3" y="130.2" transform="rotate(-90 223.3 130.2)">1</text>
<text x="232.2" y="130.2" transform="rotate(-90 232.2 130.2)">1</text>
<text x="238.7" y="128">C1</text>
<text x="255.7" y="126.7">MH2</text>
<text x="83.7" y="134.4">1</text>
<text x="83.7" y="136.9">2</text>
<text x="161.2" y="134.4">2</text>
<text x="161.2" y="136.9">3</text>
<text x="83.7" y="139.4">3</text>
<text x="83.7" y="142">4</text>
<text x="161.2" y="139.4">4</text>
<text x="161.2" y="142">5</text>
<text x="223.3" y="140.4" transform="rotate(-90 223.3 140.4)">2</text>
<text x="232.2" y="140.4" transform="rotate(-90 232.2 140.4)">2</text>
<text x="83.7" y="144.5">5</text>
<text x="83.7" y="147.1">6</text>
<text x="83.7" y="149.6">7</text>
<text x="161.2" y="144.5">6</text>
<text x="161.2" y="147.1">7</text>
<text x="161.2" y="149.6">8</text>
<text x="83.7" y="152.1">8</text>
<text x="46.7" y="159.5" transform="rotate(-90 46.7 159.5)">1</text>
<text x="53.1" y="159.5" transform="rotate(-90 53.1 159.5)">1</text>
<text x="59.4" y="159.5" transform="rotate(-90 59.4 159.5)">1</text>
<text x="65.8" y="159.5" transform="rotate(-90 65.8 159.5)">1</text>
<text x="72.1" y="159.5" transform="rotate(-90 72.1 159.5)">1</text>
<text x="78.5" y="159.5" transform="rotate(-90 78.5 159.5)">1</text>
<text x="120.4" y="158.2" transform="rotate(-90 120.4 158.2)">1</text>
<text x="125.5" y="158.2" transform="rotate(-90 125.5 158.2)">1</text>
<text x="130.6" y="158.2" transform="rotate(-90 130.6 158.2)">1</text>
<text x="135.6" y="158.2" transform="rotate(-90 135.6 158.2)">1</text>
<text x="140.7" y="158.2" transform="rotate(-90 140.7 158.2)">1</text>
<text x="145.8" y="158.2" transform="rotate(-90 145.8 158.2)">1</text>
<text x="150.9" y="158.2" transform="rotate(-90 150.9 158.2)">1</text>
<text x="46.7" y="169.6" transform="rotate(-90 46.7 169.6)">2</text>
<text x="53.1" y="169.6" transform="rotate(-90 53.1 169.6)">2</text>
<text x="59.4" y="169.6" transform="rotate(-90 59.4 169.6)">2</text>
<text x="65.8" y="169.6" transform="rotate(-90 65.8 169.6)">2</text>
<text x="72.1" y="169.6" transform="rotate(-90 72.1 169.6)">2</text>
<text x="78.5" y="169.6" transform="rotate(-90 78.5 169.6)">2</text>
<text x="120.4" y="168.3" transform="rotate(-90 120.4 168.3)">2</text>
<text x="125.5" y="168.3" transform="rotate(-90 125.5 168.3)">2</text>
<text x="130.6" y="168.3" transform="rotate(-90 130.6 168.3)">2</text>
<text x="135.6" y="168.3" transform="rotate(-90 135.6 168.3)">2</text>
<text x="140.7" y="168.3" transform="rotate(-90 140.7 168.3)">2</text>
<text x="145.8" y="168.3" transform="rotate(-90 145.8 168.3)">2</text>
<text x="150.9" y="168.3" transform="rotate(-90 150.9 168.3)">2</text>
</g>
<g font-size="1.8" fill="#0000c2">
<text x="15.3" y="64.1">Reset</text>
<text x="29.6" y="75.8">ESD Protection</text>
<text x="161.9" y="74">ESD Protection</text>
<text x="248.9" y="111.4">Rotary</text>
<text x="256.1" y="111.4">Encoder</text>
<text x="130.9" y="116.9">ESD Protection</text>
<text x="189.3" y="132.9">Remove</text>
<text x="197.7" y="132.9">to</text>
<text x="200.7" y="132.9">use</text>
<text x="205.2" y="132.9">PB5</text>
<text x="210.1" y="132.9">and</text>
<text x="214.7" y="132.9">PB0</text>
<text x="218" y="150.2">ESD Protection</text>
<text x="67.9" y="179.2">ESD Protection</text>
<text x="115.7" y="178.9">ESD Protection</text>
</g>
<g font-size="1.8" fill="#aaa">
<text x="34" y="159.5" transform="rotate(-90 34 159.5)">1</text>
<text x="40.4" y="159.5" transform="rotate(-90 40.4 159.5)">1</text>
<text x="34" y="169.6" transform="rotate(-90 34 169.6)">2</text>
<text x="40.4" y="169.6" transform="rotate(-90 40.4 169.6)">2</text>
</g>
<g font-size="1.8" fill="#989898">
<text x="32" y="165.5">D20</text>
<text x="38.4" y="165.7">D21</text>
</g>
<g font-size="1.4" fill="#0000c2">
<text x="119.6" y="66.7">Remove</text>
<text x="120.3" y="68.4">PA6</text>
<text x="124.2" y="68.4">and</text>
<text x="126.4" y="66.7">to</text>
<text x="128" y="68.4">PA7</text>
<text x="129" y="66.7">use</text>
</g>
</svg>
